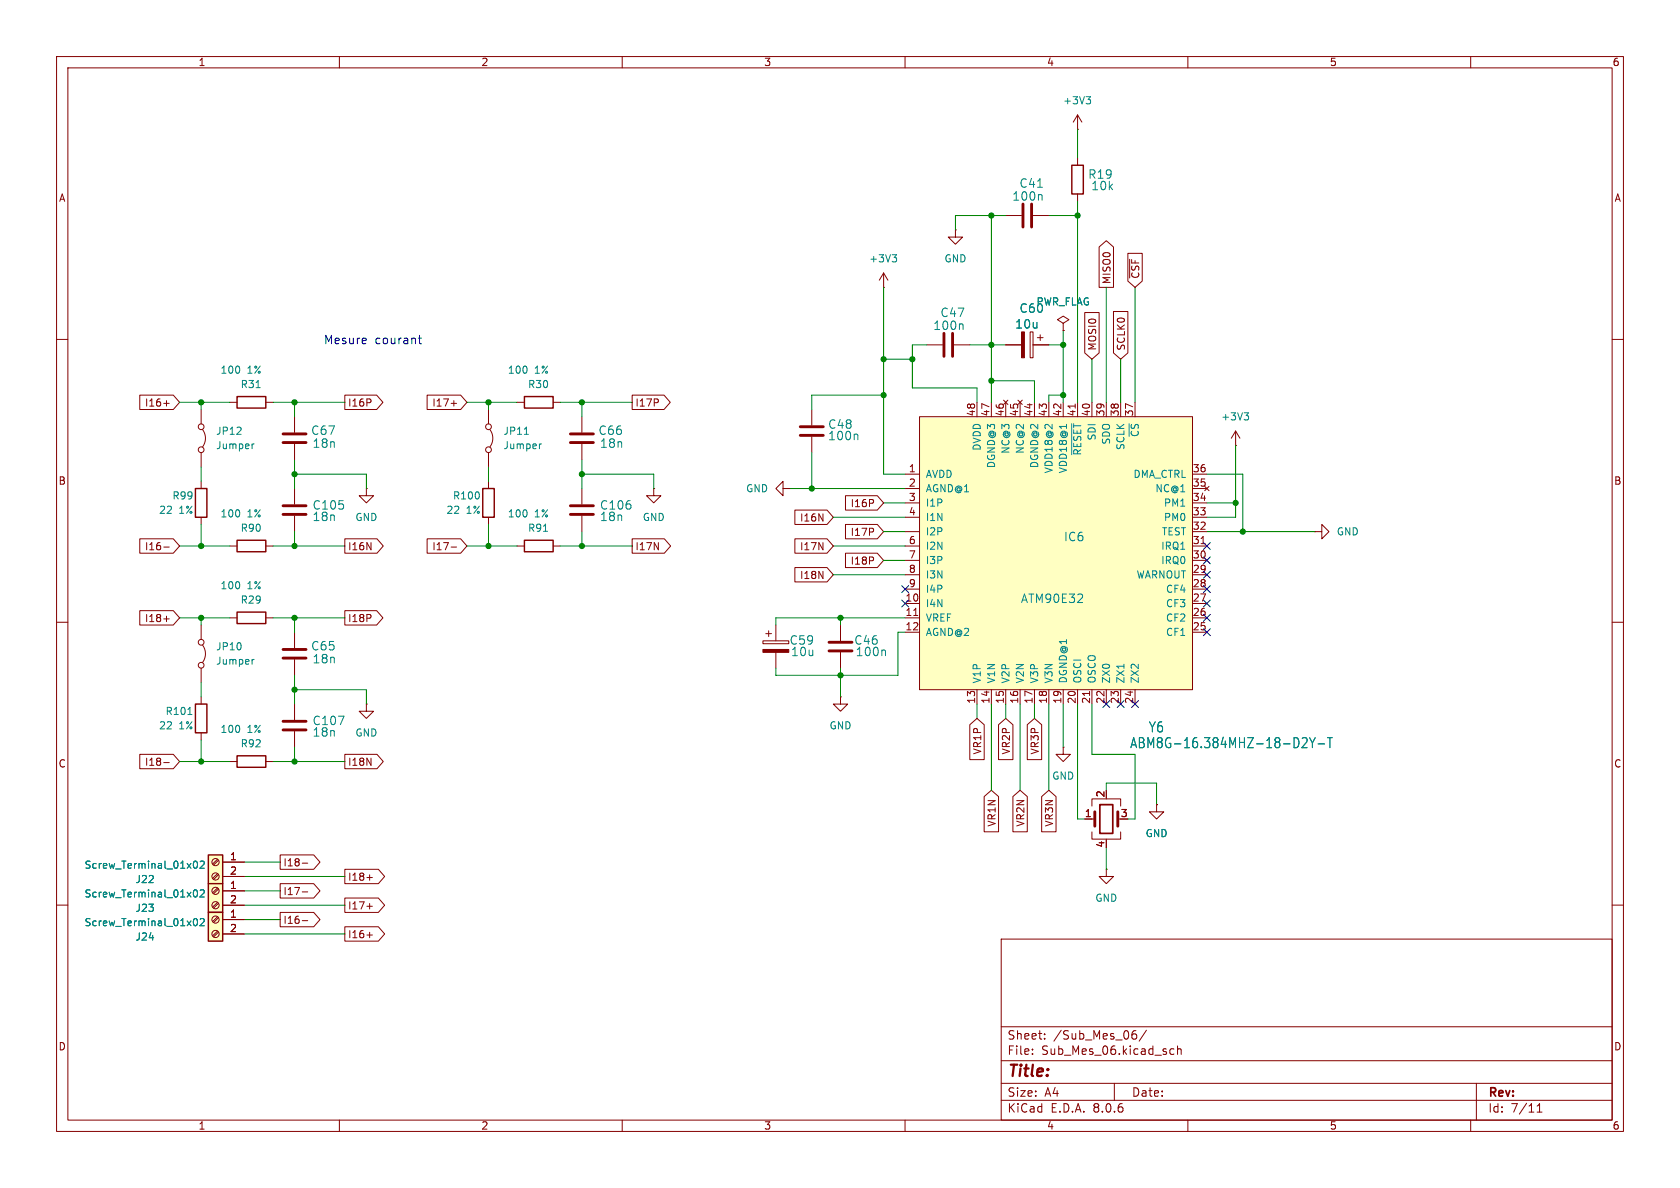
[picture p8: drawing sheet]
<svg xmlns="http://www.w3.org/2000/svg" width="297mm" height="210mm" viewBox="0 0 297 210" stroke-linecap="round" stroke-linejoin="round" font-family="sans-serif">
<g fill="none" stroke="#840000" stroke-width=".18">
<path d="M10 10h277v190h-277zM12 12h273v186h-273zM60 10v2M110 10v2M160 10v2M210 10v2M260 10v2M177.8 38.1h2.8M182.6 38.1h2.8M190.5 22.9h.1M190.5 20.3v2.6M190.5 27.9v1.3"/>
<path d="M190.5 34.3v1.3M190.5 20.3l-.8 1.3M190.5 20.3l.8 1.3M10 60h2M156.2 50.8h.1M156.2 48.3l-.8 1.2M156.2 48.3v2.5M156.2 48.3l.8 1.2M285 60h2M163.8 61h2.8M168.7 61h2.7M10 110h2"/>
<path d="M134.9 113.3h4.5v.5h-4.5zM135.4 112h1M135.9 111.5v1M137.2 110.5v2.8M137.2 115.3v2.8M148.6 110.5v2.8M148.6 115.3v2.8M285 110h2M10 160h2M195.6 153.7v1.2h1.2l-1.2 1.3-1.3-1.3h1.3M195.6 153.7h.1M204.5 142.2v1.3h1.2l-1.2 1.3-1.3-1.3h1.3"/>
<path d="M204.5 142.2h.1M285 160h2M177 166h108v32h-108zM60 198v2M110 198v2M160 198v2M177 194.5h108M177 191.5h108M177 187.5h108M177 181.5h108M182.5 186.3v.1M182.5 185.5v.1"/>
<path d="M184.7 183.6v.1M184.7 182.8v.1M197 191.5v3M200.4 182.8h.4l.2 .3-.1 .5-.5 .1M200.8 182.2l-.4 .1M202.7 182.1l-1.3 2M206.8 186.1l.3 .3 .4-.1M207.5 185.5l-.4-.1-.3 .3M208.2 185.5l.2-.1 .3 .1 .1 .9M208.2 184.9v1.5M210 198v2M260 198v2"/>
<path d="M261 191.5v6.5M271.7 196.6h.9M271.7 195.5l.5-.4v1.5"/>
</g>
<path d="M134.9 114.8h4.5v.5h-4.5z" fill="#840000" stroke="#840000" stroke-width=".18"/>
<path d="M189.5 29.2h2v5.1h-2z" fill="none" stroke="#840000" stroke-width=".25"/>
<path d="M192 17.1h.8l-.4 .5M192.6 17.6l.2 .2v.3l-.2 .3M184 34.4l.2 .2v.8M157.7 45h.8l-.4 .5M158.3 45.5l.2 .3v.3l-.2 .2M170 57.3l.3 .2v.8M156.3 114.9l.2 .2v.8" fill="none" stroke="#008484" stroke-width=".18"/>
<path d="M180.8 36.1v4M182.4 36.1v4M166.9 58.9v4.1M168.4 58.9v4.1M146.6 115.1h4M146.6 113.5h4" fill="none" stroke="#840000" stroke-width=".51"/>
<path d="M36.8 151.1h2.6v5.1h-2.6z" fill="#ffffc2"/>
<path d="M36.8 151.1h2.6v5.1h-2.6z" fill="none" stroke="#840000" stroke-width=".25"/>
<g fill="none" stroke="#840000" stroke-width=".18">
<path d="M182.1 58.7h.5v4.5h-.5zM183.4 59.7h1M183.9 59.2v1M188 57.2l1-.7-1-.6-1.1 .6 1.1 .7v1.2M188 58.4h.1M177.8 61h2.8M182.6 61h2.8M218.4 78.7h.1M218.4 76.2l-.7 1.3M218.4 76.2v2.5M218.4 76.2l.8 1.3M148.6 123.2v1.3h1.3l-1.3 1.2-1.3-1.2h1.3"/>
<path d="M148.6 123.2h.1M188 132.1v1.3h1.2l-1.2 1.2-1.3-1.2h1.3M188 132.1h.1M38.5 154.4l-.9 .9M38.5 151.9l-.9 .8M38.6 154.6l-.8 .8M38.6 152.1l-.8 .8M39.4 152.4h3.8M39.4 154.9h3.8M191.8 144.8h1.7M193 147.1v1.2h5.1v-1.2M193 142.5v-1.3h5.1v1.3"/>
<path d="M195.6 148.3v.3"/>
<circle cx="38.1" cy="152.4" r=".63"/>
<circle cx="38.1" cy="154.9" r=".63"/>
</g>
<path d="M220 73h.7l-.4 .5M220.5 73.5l.2 .2v.3l-.2 .2M229.4 130.5l.2 .7v.6l-.2 .3M230.2 130.6l.2-.2h.4l.2 .2 .1 .3-.1 .3-.9 1h1M231.5 130.4l.5 .9M232 131.3v.9M232.5 130.4l-.5 .9M233 131.5h1.2M234.7 130.4h.8M235.1 130.4v1.8M34.4 152.3l.1-.1a.68 .68 0 0 1 .4 .7 .68 .68 0 0 1-.4 .6 .84 .84 0 0 1-.1-1.2zM35.4 152.3l.5-.1 .2 .4-.8 .9h.8" fill="none" stroke="#008484" stroke-width=".18"/>
<path d="M194.4 142.2h2.3v5.1h-2.3z" fill="none" stroke="#840000" stroke-width=".3"/>
<path d="M193.5 143.5v2.6M197.6 143.5v2.6" fill="none" stroke="#840000" stroke-width=".51"/>
<path d="M180.6 58.7h.5v4.5h-.5z" fill="#840000" stroke="#840000" stroke-width=".18"/>
<path d="M36.8 156.2h2.6v5.1h-2.6z" fill="#ffffc2"/>
<path d="M34.5 86.4h2.1v5h-2.1zM41.9 95.5h5.1v2h-5.1zM36.8 156.2h2.6v5.1h-2.6z" fill="none" stroke="#840000" stroke-width=".25"/>
<g fill="none" stroke="#840000" stroke-width=".18">
<path d="M143.5 72.4v2.8M143.5 77.2v2.8M35.6 85.1v1.3M35.6 91.4v1.3M40.6 96.5h1.3M47 96.5h1.3M232.4 94h1.3v-1.3l1.2 1.3-1.2 1.3v-1.3M232.4 94h.1M38.5 159.5l-.9 .9M38.5 157l-.9 .8M38.6 159.7l-.8 .8M38.6 157.1l-.8 .9"/>
<path d="M39.4 157.5h3.8M39.4 160h3.8"/>
<circle cx="38.1" cy="157.5" r=".63"/>
<circle cx="38.1" cy="160" r=".63"/>
</g>
<path d="M151.4 76.7l.3 .3v.7M34.4 157.4l.1-.1a.68 .68 0 0 1 .4 .6 .68 .68 0 0 1-.4 .7 .84 .84 0 0 1-.1-1.2zM35.4 157.4l.5-.1 .2 .4-.8 .9h.8" fill="none" stroke="#008484" stroke-width=".18"/>
<path d="M141.5 75.4h4M141.5 77h4" fill="none" stroke="#840000" stroke-width=".51"/>
<path d="M162.6 73.7h48.2v48.2h-48.2z" fill="#ffffc2"/>
<g fill="none" stroke="#840000" stroke-width=".18">
<path d="M168.9 40.6v1.3h1.3l-1.3 1.3-1.3-1.3h1.3M168.9 40.6h.1M35.6 72.4v2.5M35.8 75.9a2.54 2.54 0 0 1 0 3.1M40.6 71.1h1.3M47 71.1h1.3M52.1 73.7v2.8M52.1 78.5v2.8M86.4 72.4v2.5M86.6 75.9a2.54 2.54 0 0 1 0 3.1M91.4 71.1h1.3M97.8 71.1h1.3"/>
<path d="M102.9 73.7v2.8M102.9 78.5v2.8M162.6 73.7h48.2v48.2h-48.2zM172.7 71.1v2.6M175.3 71.1v2.6M177.4 70.7l.8 .8M177.8 71.1v2.6M178.2 70.7l-.8 .8M180 70.7l.7 .8M180.3 71.1v2.6M180.7 70.7l-.7 .8M182.9 71.1v2.6"/>
<path d="M185.4 71.1v2.6M188 71.1v2.6M190.1 71.4v.7M190.5 71.1v2.6M193 71.1v2.6M195.6 71.1v2.6M198.1 71.1v2.6M200.7 71.1v2.6M35.6 80v2.6M52.1 86.4v2.8M52.1 91.2v2.8M64.8 86.4v1.2h1.2l-1.2 1.3-1.3-1.3h1.3"/>
<path d="M64.8 86.4h.1M86.4 80v2.6M86.4 85.1v1.3M86.4 91.4v1.3M91.4 96.5h1.3M97.8 96.5h1.3M102.9 86.4v2.8M102.9 91.2v2.8M115.6 86.4v1.2h1.2l-1.2 1.3-1.3-1.3h1.3M115.6 86.4h.1M138.4 86.4v-1.3l-1.2 1.3 1.2 1.2v-1.2h1.3M139.7 86.4h.1"/>
<path d="M160 83.8h2.6M160 86.4h2.6M160 88.9h2.6M160 99.1h2.6M160 96.5h2.6M160 94h2.6M160 91.4h2.6M210.8 83.8h2.6M210.8 86.4h2.6M210.8 88.9h2.6M210.8 99.1h2.6M210.8 96.5h2.6"/>
<path d="M210.8 94h2.6M210.8 91.4h2.6M212.3 96.1h.8M213 86l.7 .7M213.7 86l-.7 .7M35.6 110.5v2.5M35.6 118.1v2.6M35.8 114a2.54 2.54 0 0 1 0 3.1M40.6 109.2h1.3M47 109.2h1.3M52.1 111.8v2.8M52.1 116.6v2.8"/>
<path d="M160 106.7h2.6M160 109.2h2.6M160 111.8h2.6M160 104.1h2.6M160 101.6h2.6M161.5 108.8h.8M210.8 106.7h2.6M210.8 109.2h2.6M210.8 111.8h2.6M210.8 104.1h2.6M210.8 101.6h2.6M35.6 123.2v1.3"/>
<path d="M35.6 129.5v1.3M40.6 134.6h1.3M47 134.6h1.3M52.1 124.5v2.8M52.1 129.3v2.8M64.8 124.5v1.2h1.2l-1.2 1.3-1.3-1.3h1.3M64.8 124.5h.1M172.7 121.9v2.6M175.3 121.9v2.6M177.8 121.9v2.6M180.3 121.9v2.6M182.9 121.9v2.6"/>
<path d="M185.4 121.9v2.6M188 121.9v2.6M190.5 121.9v2.6M192.6 122.2v.7M193 121.9v2.6M195.6 121.9v2.6M198.1 121.9v2.6M200.7 121.9v2.6"/>
<circle cx="35.6" cy="79.5" r=".51"/>
<circle cx="35.6" cy="75.4" r=".51"/>
<circle cx="86.4" cy="79.5" r=".51"/>
<circle cx="86.4" cy="75.4" r=".51"/>
<circle cx="35.6" cy="113.5" r=".51"/>
<circle cx="35.6" cy="117.6" r=".51"/>
</g>
<path d="M44.9 78.5l-.3 .1M45.3 68.5h.7M92.7 76.8h.7M95.7 78.5l-.3 .1M188.5 75v.7M189.5 74.9v5.5M96.1 93.9h.7M44.9 116.6l-.3 .1M33.2 126.3h.7" fill="none" stroke="#008484" stroke-width=".18"/>
<path d="M50 78.2h4.1M50 76.7h4.1M100.8 78.2h4.1M100.8 76.7h4.1M50 90.9h4.1M50 89.4h4.1M100.8 90.9h4.1M100.8 89.4h4.1M50 116.3h4.1M50 114.8h4.1M50 129h4.1M50 127.5h4.1" fill="none" stroke="#840000" stroke-width=".51"/>
<path d="M41.9 70.1h5.1v2h-5.1zM92.7 70.1h5.1v2h-5.1zM85.3 86.4h2.1v5h-2.1zM92.7 95.5h5.1v2h-5.1zM41.9 108.2h5.1v2h-5.1zM34.5 124.5h2.1v5h-2.1zM41.9 133.6h5.1v2h-5.1z" fill="none" stroke="#840000" stroke-width=".25"/>
<path d="M36.8 161.3h2.6v5.1h-2.6z" fill="#ffffc2"/>
<path d="M36.8 161.3h2.6v5.1h-2.6z" fill="none" stroke="#840000" stroke-width=".25"/>
<g fill="none" stroke="#840000" stroke-width=".18">
<path d="M188 58.4h.1M191.8 55.2h2.5v7.2l-1.3 1.1-1.2-1.1zM194.3 43.7l1.3-1.2 1.3 1.2v7.1h-2.6zM196.8 55.1h2.6v7.3l-1.3 1.1-1.3-1.1zM199.4 44.8h2.5v4.9l-1.2 1.1-1.3-1.1zM199.7 45.8v3.3M24.7 69.8h5.9l1.1 1.3-1.1 1.3h-5.9zM29 71.3h.9M61 69.8h5.6l1.1 1.3-1.1 1.3h-5.6zM75.5 69.8h5.9l1.1 1.3-1.1 1.3h-5.9zM79.8 71.3h.9M111.8 69.8h5.6l1.1 1.3-1.1 1.3h-5.6z"/>
<path d="M177.8 61h2.8M182.6 61h2.8M24.7 95.2h5.9l1.1 1.3-1.1 1.3h-5.9zM29 96.7h.9M61 95.2h5.6l1.2 1.3-1.2 1.3h-5.6zM75.5 95.2h5.9l1.1 1.3-1.1 1.3h-5.9zM79.8 96.7h.9M111.8 95.2h5.6l1.2 1.3-1.2 1.3h-5.6zM140.5 90.2h5.7l1.1 1.2-1.1 1.3h-5.7zM140.5 95.2h5.7l1.1 1.3-1.1 1.3h-5.7zM149.5 87.6h5.6l1.1 1.3-1.1 1.3h-5.6zM149.5 92.7h5.6l1.1 1.3-1.1 1.3h-5.6z"/>
<path d="M149.5 97.8h5.6l1.1 1.3-1.1 1.2h-5.6zM24.7 107.9h5.9l1.1 1.3-1.1 1.3h-5.9zM29 109.4h.9M61 107.9h5.6l1.1 1.3-1.1 1.3h-5.6zM140.5 100.3h5.7l1.1 1.3-1.1 1.3h-5.7zM24.7 133.3h5.9l1.1 1.3-1.1 1.3h-5.9zM29 134.8h.9M61 133.3h5.6l1.2 1.3-1.2 1.3h-5.6zM171.4 128.1l1.3-1.1 1.3 1.1v6.2h-2.6zM176.5 128.1l1.3-1.1 1.3 1.1v6.2h-2.6zM181.6 128.1l1.3-1.1 1.3 1.1v6.2h-2.6zM39.4 152.4h3.8"/>
<path d="M39.4 154.9h3.8M39.4 157.5h3.8M49.5 151.1h6l1.1 1.3-1.1 1.3h-6zM49.5 156.2h6l1.1 1.3-1.1 1.3h-6zM53.4 152.6h1M53.4 157.7h1M61 158.7h5.9l1.1 1.3-1.1 1.3h-5.9zM61 153.7h5.9l1.1 1.2-1.1 1.3h-5.9zM64.9 155.1h.9M174 140.8l1.3-1.1 1.2 1.1v6.2h-2.5zM179.1 140.8l1.2-1.1 1.3 1.1v6.2h-2.5zM184.1 140.8l1.3-1.1 1.3 1.1v6.2h-2.6z"/>
<path d="M191.8 144.8h1.2M204.5 142.2h.1M38.5 164.6l-.9 .8M38.5 162.1l-.9 .8M38.6 164.8l-.8 .8M38.6 162.2l-.8 .9M39.4 162.6h3.8M39.4 165.1h3.8M39.4 160h3.8M49.5 161.3h6l1.1 1.3-1.1 1.2h-6zM53.4 162.7h1M61 163.8h5.9l1.1 1.3-1.1 1.3h-5.9z"/>
<path d="M64.9 165.3h.9M64.9 160.2h.9"/>
<circle cx="38.1" cy="165.1" r=".63"/>
<circle cx="38.1" cy="162.6" r=".63"/>
</g>
<g fill="none" stroke="#008484" stroke-width=".18">
<path d="M229.4 130.5l.2 .7v.6l-.2 .3M230.2 130.6l.2-.2h.4l.2 .2 .1 .3-.1 .3-.9 1h1M231.5 130.4l.5 .9M232 131.3v.9M232.5 130.4l-.5 .9M233 131.5h1.2M234.7 130.4h.8M235.1 130.4v1.8M34.4 152.3l.1-.1a.68 .68 0 0 1 .4 .7 .68 .68 0 0 1-.4 .6 .84 .84 0 0 1-.1-1.2zM34.4 157.4l.1-.1a.68 .68 0 0 1 .4 .6 .68 .68 0 0 1-.4 .7 .84 .84 0 0 1-.1-1.2zM35.4 152.3l.5-.1 .2 .4-.8 .9h.8M35.4 157.4l.5-.1 .2 .4-.8 .9h.8"/>
<path d="M34.4 162.4h.1a.68 .68 0 0 1 .4 .6 .68 .68 0 0 1-.4 .6 .84 .84 0 0 1-.1-1.2zM35.4 162.5l.5-.1 .2 .3-.8 .9h.8"/>
</g>
<path d="M73.9 59.8h.6M74.2 59.3v1.3l.3 .2" fill="none" stroke="#0000c2" stroke-width=".18"/>
<g fill="none" stroke="#008400" stroke-width=".18">
<path d="M175.3 38.1v33M177.8 38.1h-8.9v2.5M185.4 38.1h5.1M190.5 22.9v5M190.5 35.6v35.5M156.2 50.8v33h3.8M188 58.4v12.7M195.6 50.8v20.3M200.7 50.8v20.3M31.7 71.1h8.9M35.6 71.1v1.3M48.3 71.1h12.7"/>
<path d="M52.1 71.1v2.6M82.5 71.1h8.9M86.4 71.1v1.3M99.1 71.1h12.7M102.9 71.1v2.6M156.2 69.9h-12.7v2.5M156.2 63.5h5.1M163.8 61h-2.5v7.6h11.4v2.5M171.4 61h6.4M175.3 67.3h7.6v3.8M185.4 61h2.6M188 69.9h-2.6v1.2"/>
<path d="M193 63.5v7.6M198.1 63.5v7.6M218.4 78.7v12.7h-5M31.7 96.5h8.9M35.6 82.6v2.5M35.6 92.7v3.8M48.3 96.5h12.7M52.1 83.8h12.7v2.6M52.1 81.3v5.1M52.1 94v2.5M82.5 96.5h8.9M86.4 82.6v2.5"/>
<path d="M86.4 92.7v3.8M99.1 96.5h12.7M102.9 83.8h12.7v2.6M102.9 81.3v5.1M102.9 94v2.5M139.7 86.4h20.3M143.5 80v6.4M147.3 91.4h12.7M147.3 96.5h12.7M156.2 88.9h3.8M156.2 94h3.8M156.2 99.1h3.8"/>
<path d="M213.4 83.8h6.3v10.2M213.4 88.9h5M213.4 94h19M31.7 109.2h8.9M35.6 109.2v1.3M48.3 109.2h12.7M52.1 109.2v2.6M52.1 119.4v5.1M147.3 101.6h12.7M148.6 109.2v1.3M148.6 118.1v5.1M160 111.8h-1.3v7.6h-21.5v-1.3"/>
<path d="M160 109.2h-22.8v1.3M31.7 134.6h8.9M35.6 120.7v2.5M35.6 130.8v3.8M48.3 134.6h12.7M52.1 132.1v2.5M52.1 121.9h12.7v2.6M172.7 124.5v2.5M175.3 124.5v15.2M177.8 124.5v2.5M180.3 124.5v15.2M182.9 124.5v2.5"/>
<path d="M185.4 124.5v15.2M188 124.5v7.6M190.5 124.5v20.3h1.3M193 124.5v8.9h7.7v11.4h-1.3M195.6 139.7v-1.3h8.9v3.8M43.2 152.4h6.3M43.2 154.9h17.8M43.2 157.5h6.3M195.6 149.9v3.8M43.2 160h17.8M43.2 162.6h6.3M43.2 165.1h17.8"/>
</g>
<g fill="none" stroke="#000084" stroke-width=".18">
<path d="M212.8 98.5l1.2 1.2M212.8 95.9l1.2 1.2M214 98.5l-1.2 1.2M214 95.9l-1.2 1.2M159.4 106.1l1.2 1.2M159.4 103.5l1.2 1.2M160.6 106.1l-1.2 1.2M160.6 103.5l-1.2 1.2M212.8 101l1.2 1.2M212.8 106.1l1.2 1.2M212.8 108.6l1.2 1.2M212.8 103.5l1.2 1.2"/>
<path d="M212.8 111.2l1.2 1.2M214 101l-1.2 1.2M214 106.1l-1.2 1.2M214 108.6l-1.2 1.2M214 111.2l-1.2 1.2M214 103.5l-1.2 1.2M195 123.9l1.2 1.2M196.2 123.9l-1.2 1.2M197.5 123.9l1.2 1.2M198.7 123.9l-1.2 1.2M200.1 123.9l1.2 1.2M201.3 123.9l-1.2 1.2"/>
</g>
<g fill="#008400" stroke="#008400" stroke-width=".18">
<circle cx="156.2" cy="69.9" r=".46"/>
<circle cx="161.3" cy="63.5" r=".46"/>
<circle cx="156.2" cy="63.5" r=".46"/>
<circle cx="148.6" cy="109.2" r=".46"/>
<circle cx="143.5" cy="86.4" r=".46"/>
<circle cx="190.5" cy="38.1" r=".46"/>
<circle cx="175.3" cy="61" r=".46"/>
<circle cx="175.3" cy="67.3" r=".46"/>
<circle cx="188" cy="61" r=".46"/>
<circle cx="175.3" cy="38.1" r=".46"/>
<circle cx="148.6" cy="119.4" r=".46"/>
<circle cx="188" cy="69.9" r=".46"/>
<circle cx="218.4" cy="88.9" r=".46"/>
<circle cx="219.7" cy="94" r=".46"/>
<circle cx="35.6" cy="96.5" r=".46"/>
<circle cx="52.1" cy="71.1" r=".46"/>
<circle cx="52.1" cy="96.5" r=".46"/>
<circle cx="52.1" cy="83.8" r=".46"/>
<circle cx="35.6" cy="71.1" r=".46"/>
<circle cx="52.1" cy="121.9" r=".46"/>
<circle cx="35.6" cy="109.2" r=".46"/>
<circle cx="35.6" cy="134.6" r=".46"/>
<circle cx="52.1" cy="134.6" r=".46"/>
<circle cx="52.1" cy="109.2" r=".46"/>
<circle cx="86.4" cy="71.1" r=".46"/>
<circle cx="86.4" cy="96.5" r=".46"/>
<circle cx="102.9" cy="71.1" r=".46"/>
<circle cx="102.9" cy="96.5" r=".46"/>
<circle cx="102.9" cy="83.8" r=".46"/>
</g>
<text font-size="2.8" fill="#840000" x="178" y="190.9">Title:</text>
<g font-size="2.5" fill="#008484">
<text x="203" y="129.7">Y6</text>
<text x="199.7" y="132.5">ABM8G-16.384MHZ-18-D2Y-T</text>
</g>
<g font-size="2.1" fill="#008484">
<text x="178.9" y="35.7">100n</text>
<text x="180.1" y="33.4">C41</text>
<text x="192.3" y="31.8">R19</text>
<text x="192.8" y="33.8">10k</text>
<text x="164.9" y="58.5">100n</text>
<text x="166.2" y="56.3">C47</text>
<text x="179.4" y="58.3">10u</text>
<text x="180.1" y="55.5">C60</text>
<text x="54.9" y="77.1">C67</text>
<text x="105.7" y="77.1">C66</text>
<text x="146.3" y="76">C48</text>
<text x="55.2" y="79.4">18n</text>
<text x="106" y="79.4">18n</text>
<text x="146.3" y="78">100n</text>
<text x="55.2" y="90.3">C105</text>
<text x="55.2" y="92.3">18n</text>
<text x="106" y="90.3">C106</text>
<text x="106" y="92.3">18n</text>
<text x="188" y="95.9">IC6</text>
<text x="180.4" y="106.8">ATM90E32</text>
<text x="54.9" y="115.2">C65</text>
<text x="55.2" y="117.5">18n</text>
<text x="139.5" y="114.2">C59</text>
<text x="139.8" y="116.2">10u</text>
<text x="150.9" y="114.2">C46</text>
<text x="151.2" y="116.2">100n</text>
<text x="55.2" y="128.4">C107</text>
<text x="55.2" y="130.4">18n</text>
</g>
<g font-size="2.1" fill="#0000c2">
<text x="57.1" y="61">Mesure</text>
<text x="66.2" y="61">courant</text>
</g>
<g font-size="2.1" fill="#840000">
<text x="178" y="184">Sheet:</text>
<text x="186.2" y="184">/Sub_Mes_06/</text>
<text x="178" y="186.7">File:</text>
<text x="184.1" y="186.7">Sub_Mes_06.kicad_sch</text>
<text x="178" y="196.9">KiCad</text>
<text x="178" y="194.1">Size:</text>
<text x="184.7" y="194.1">A4</text>
<text x="185.7" y="196.9">E.D.A.</text>
<text x="193.3" y="196.9">8.0.6</text>
<text x="200" y="194.1">Date:</text>
<text x="263" y="194.3">Rev:</text>
<text x="263" y="196.9">Id:</text>
<text x="267.1" y="196.9">7/11</text>
</g>
<g font-size="1.8" fill="#840000">
<text x="35" y="11.9">1</text>
<text x="85" y="11.9">2</text>
<text x="135" y="11.9">3</text>
<text x="185" y="11.9">4</text>
<text x="235" y="11.9">5</text>
<text x="285" y="11.9">6</text>
<text x="10.3" y="35.9">A</text>
<text x="285.3" y="35.9">A</text>
<text x="196.5" y="50.3" transform="rotate(-90 196.5 50.3)">MISO0</text>
<text x="201.6" y="49.4" transform="rotate(-90 201.6 49.4)">~{CSF}</text>
<text x="194" y="62.1" transform="rotate(-90 194 62.1)">MOSI0</text>
<text x="199.1" y="62.1" transform="rotate(-90 199.1 62.1)">SCLK0</text>
<text x="25.5" y="72.1">I16+</text>
<text x="61.4" y="72.1">I16P</text>
<text x="76.3" y="72.1">I17+</text>
<text x="112.2" y="72.1">I17P</text>
<text x="172.5" y="73.7" transform="rotate(-90 172.5 73.7)">48</text>
<text x="175" y="73.7" transform="rotate(-90 175 73.7)">47</text>
<text x="177.5" y="73.7" transform="rotate(-90 177.5 73.7)">46</text>
<text x="180.1" y="73.7" transform="rotate(-90 180.1 73.7)">45</text>
<text x="182.6" y="73.7" transform="rotate(-90 182.6 73.7)">44</text>
<text x="185.2" y="73.7" transform="rotate(-90 185.2 73.7)">43</text>
<text x="187.7" y="73.7" transform="rotate(-90 187.7 73.7)">42</text>
<text x="190.2" y="73.7" transform="rotate(-90 190.2 73.7)">41</text>
<text x="192.8" y="73.7" transform="rotate(-90 192.8 73.7)">40</text>
<text x="195.3" y="73.7" transform="rotate(-90 195.3 73.7)">39</text>
<text x="197.9" y="73.7" transform="rotate(-90 197.9 73.7)">38</text>
<text x="200.4" y="73.7" transform="rotate(-90 200.4 73.7)">37</text>
<text x="160.6" y="83.6">1</text>
<text x="210.8" y="83.6">36</text>
<text x="10.3" y="85.9">B</text>
<text x="150.3" y="89.9">I16P</text>
<text x="160.6" y="86.1">2</text>
<text x="160.6" y="88.6">3</text>
<text x="210.8" y="88.6">34</text>
<text x="210.8" y="86.1">35</text>
<text x="285.3" y="85.9">B</text>
<text x="141.3" y="92.4">I16N</text>
<text x="150.3" y="94.9">I17P</text>
<text x="160.6" y="91.2">4</text>
<text x="210.8" y="93.7">32</text>
<text x="210.8" y="91.2">33</text>
<text x="25.5" y="97.5">I16-</text>
<text x="61.4" y="97.5">I16N</text>
<text x="76.3" y="97.5">I17-</text>
<text x="112.2" y="97.5">I17N</text>
<text x="141.3" y="97.5">I17N</text>
<text x="150.3" y="100">I18P</text>
<text x="160.6" y="96.3">6</text>
<text x="160.6" y="98.8">7</text>
<text x="160.6" y="101.3">8</text>
<text x="210.8" y="101.3">29</text>
<text x="210.8" y="98.8">30</text>
<text x="210.8" y="96.3">31</text>
<text x="141.3" y="102.6">I18N</text>
<text x="160" y="106.4">10</text>
<text x="160.6" y="103.9">9</text>
<text x="210.8" y="106.4">27</text>
<text x="210.8" y="103.9">28</text>
<text x="25.5" y="110.2">I18+</text>
<text x="61.4" y="110.2">I18P</text>
<text x="160" y="109">11</text>
<text x="160" y="111.5">12</text>
<text x="210.8" y="111.5">25</text>
<text x="210.8" y="109">26</text>
<text x="172.5" y="124.5" transform="rotate(-90 172.5 124.5)">13</text>
<text x="175" y="124.5" transform="rotate(-90 175 124.5)">14</text>
<text x="177.5" y="124.5" transform="rotate(-90 177.5 124.5)">15</text>
<text x="180.1" y="124.5" transform="rotate(-90 180.1 124.5)">16</text>
<text x="182.6" y="124.5" transform="rotate(-90 182.6 124.5)">17</text>
<text x="185.2" y="124.5" transform="rotate(-90 185.2 124.5)">18</text>
<text x="187.7" y="124.5" transform="rotate(-90 187.7 124.5)">19</text>
<text x="190.2" y="124.5" transform="rotate(-90 190.2 124.5)">20</text>
<text x="192.8" y="124.5" transform="rotate(-90 192.8 124.5)">21</text>
<text x="195.3" y="124.5" transform="rotate(-90 195.3 124.5)">22</text>
<text x="197.9" y="124.5" transform="rotate(-90 197.9 124.5)">23</text>
<text x="200.4" y="124.5" transform="rotate(-90 200.4 124.5)">24</text>
<text x="10.3" y="135.9">C</text>
<text x="25.5" y="135.6">I18-</text>
<text x="61.4" y="135.6">I18N</text>
<text x="173.7" y="133.5" transform="rotate(-90 173.7 133.5)">VR1P</text>
<text x="178.8" y="133.5" transform="rotate(-90 178.8 133.5)">VR2P</text>
<text x="183.8" y="133.5" transform="rotate(-90 183.8 133.5)">VR3P</text>
<text x="285.3" y="135.9">C</text>
<text x="195.3" y="141" transform="rotate(-90 195.3 141)">2</text>
<text x="176.2" y="146.2" transform="rotate(-90 176.2 146.2)">VR1N</text>
<text x="181.3" y="146.2" transform="rotate(-90 181.3 146.2)">VR2N</text>
<text x="186.4" y="146.2" transform="rotate(-90 186.4 146.2)">VR3N</text>
<text x="191.7" y="144.5">1</text>
<text x="195.3" y="149.9" transform="rotate(-90 195.3 149.9)">4</text>
<text x="198" y="144.5">3</text>
<text x="40.6" y="152.1">1</text>
<text x="40.6" y="154.7">2</text>
<text x="50" y="153.4">I18-</text>
<text x="61.4" y="155.9">I18+</text>
<text x="40.6" y="157.2">1</text>
<text x="40.6" y="159.8">2</text>
<text x="50" y="158.4">I17-</text>
<text x="61.4" y="161">I17+</text>
<text x="40.6" y="162.3">1</text>
<text x="40.6" y="164.8">2</text>
<text x="50" y="163.5">I16-</text>
<text x="61.4" y="166.1">I16+</text>
<text x="10.3" y="185.9">D</text>
<text x="285.3" y="185.9">D</text>
<text x="35" y="199.9">1</text>
<text x="85" y="199.9">2</text>
<text x="135" y="199.9">3</text>
<text x="185" y="199.9">4</text>
<text x="235" y="199.9">5</text>
<text x="285" y="199.9">6</text>
</g>
<g font-size="1.8" fill="#008484">
<text x="187.9" y="18.6">+3V3</text>
<text x="153.6" y="46.6">+3V3</text>
<text x="166.9" y="46.6">GND</text>
<text x="183.1" y="54.2">PWR_FLAG</text>
<text x="38.9" y="66.3">100</text>
<text x="42.5" y="68.8">R31</text>
<text x="43.7" y="66.3">1%</text>
<text x="89.7" y="66.3">100</text>
<text x="93.3" y="68.8">R30</text>
<text x="94.5" y="66.3">1%</text>
<text x="38.1" y="77.1">JP12</text>
<text x="88.9" y="77.1">JP11</text>
<text x="193.9" y="78" transform="rotate(-90 193.9 78)">SDI</text>
<text x="201.5" y="77.4" transform="rotate(-90 201.5 77.4)">~{CS}</text>
<text x="215.8" y="74.5">+3V3</text>
<text x="38.1" y="79.6">Jumper</text>
<text x="88.9" y="79.6">Jumper</text>
<text x="173.6" y="79.8" transform="rotate(-90 173.6 79.8)">DVDD</text>
<text x="176.1" y="82.9" transform="rotate(-90 176.1 82.9)">DGND@3</text>
<text x="178.7" y="80.3" transform="rotate(-90 178.7 80.3)">NC@3</text>
<text x="181.2" y="80.3" transform="rotate(-90 181.2 80.3)">NC@2</text>
<text x="183.7" y="82.9" transform="rotate(-90 183.7 82.9)">DGND@2</text>
<text x="186.3" y="83.8" transform="rotate(-90 186.3 83.8)">VDD18@2</text>
<text x="188.8" y="83.8" transform="rotate(-90 188.8 83.8)">VDD18@1</text>
<text x="191.4" y="80.6" transform="rotate(-90 191.4 80.6)">~{RESET}</text>
<text x="196.4" y="78.7" transform="rotate(-90 196.4 78.7)">SDO</text>
<text x="199" y="79.7" transform="rotate(-90 199 79.7)">SCLK</text>
<text x="30.4" y="88.5">R99</text>
<text x="80" y="88.5">R100</text>
<text x="131.8" y="87.2">GND</text>
<text x="163.6" y="84.7">AVDD</text>
<text x="163.6" y="87.2">AGND@1</text>
<text x="163.6" y="89.8">I1P</text>
<text x="200.3" y="84.7">DMA_CTRL</text>
<text x="204.2" y="87.2">NC@1</text>
<text x="205.7" y="89.8">PM1</text>
<text x="28" y="91">22</text>
<text x="31.6" y="91">1%</text>
<text x="38.9" y="91.7">100</text>
<text x="42.5" y="94.2">R90</text>
<text x="43.7" y="91.7">1%</text>
<text x="62.7" y="92.3">GND</text>
<text x="78.8" y="91">22</text>
<text x="82.4" y="91">1%</text>
<text x="89.7" y="91.7">100</text>
<text x="93.3" y="94.2">R91</text>
<text x="94.5" y="91.7">1%</text>
<text x="113.5" y="92.3">GND</text>
<text x="163.6" y="92.3">I1N</text>
<text x="163.6" y="94.8">I2P</text>
<text x="205.3" y="94.8">TEST</text>
<text x="205.7" y="92.3">PM0</text>
<text x="236.2" y="94.8">GND</text>
<text x="163.6" y="97.4">I2N</text>
<text x="163.6" y="99.9">I3P</text>
<text x="205.2" y="99.9">IRQ0</text>
<text x="205.2" y="97.4">IRQ1</text>
<text x="38.9" y="104.4">100</text>
<text x="42.5" y="106.9">R29</text>
<text x="43.7" y="104.4">1%</text>
<text x="163.6" y="107.5">I4N</text>
<text x="163.6" y="102.5">I3N</text>
<text x="163.6" y="105">I4P</text>
<text x="200.8" y="102.5">WARNOUT</text>
<text x="206" y="107.5">CF3</text>
<text x="206" y="105">CF4</text>
<text x="163.6" y="110.1">VREF</text>
<text x="163.6" y="112.6">AGND@2</text>
<text x="206" y="112.6">CF1</text>
<text x="206" y="110.1">CF2</text>
<text x="38.1" y="117.7">Jumper</text>
<text x="38.1" y="115.2">JP10</text>
<text x="173.6" y="120.9" transform="rotate(-90 173.6 120.9)">V1P</text>
<text x="176.1" y="120.9" transform="rotate(-90 176.1 120.9)">V1N</text>
<text x="178.7" y="120.9" transform="rotate(-90 178.7 120.9)">V2P</text>
<text x="181.2" y="120.9" transform="rotate(-90 181.2 120.9)">V2N</text>
<text x="183.7" y="120.9" transform="rotate(-90 183.7 120.9)">V3P</text>
<text x="186.3" y="120.9" transform="rotate(-90 186.3 120.9)">V3N</text>
<text x="188.8" y="120.9" transform="rotate(-90 188.8 120.9)">DGND@1</text>
<text x="191.4" y="120.9" transform="rotate(-90 191.4 120.9)">OSCI</text>
<text x="193.9" y="120.9" transform="rotate(-90 193.9 120.9)">OSCO</text>
<text x="196.4" y="120.9" transform="rotate(-90 196.4 120.9)">ZX0</text>
<text x="199" y="120.9" transform="rotate(-90 199 120.9)">ZX1</text>
<text x="201.5" y="120.9" transform="rotate(-90 201.5 120.9)">ZX2</text>
<text x="28" y="129.1">22</text>
<text x="29.2" y="126.6">R101</text>
<text x="31.6" y="129.1">1%</text>
<text x="38.9" y="129.8">100</text>
<text x="43.7" y="129.8">1%</text>
<text x="62.7" y="130.4">GND</text>
<text x="146.6" y="129.1">GND</text>
<text x="42.5" y="132.3">R92</text>
<text x="185.9" y="138">GND</text>
<text x="202.4" y="148.2">GND</text>
<text x="14.8" y="153.8">Screw_Terminal_01x02</text>
<text x="14.8" y="158.9">Screw_Terminal_01x02</text>
<text x="23.9" y="156.3">J22</text>
<text x="23.9" y="161.4">J23</text>
<text x="193.5" y="159.6">GND</text>
<text x="14.8" y="163.9">Screw_Terminal_01x02</text>
<text x="23.9" y="166.5">J24</text>
</g>
</svg>
